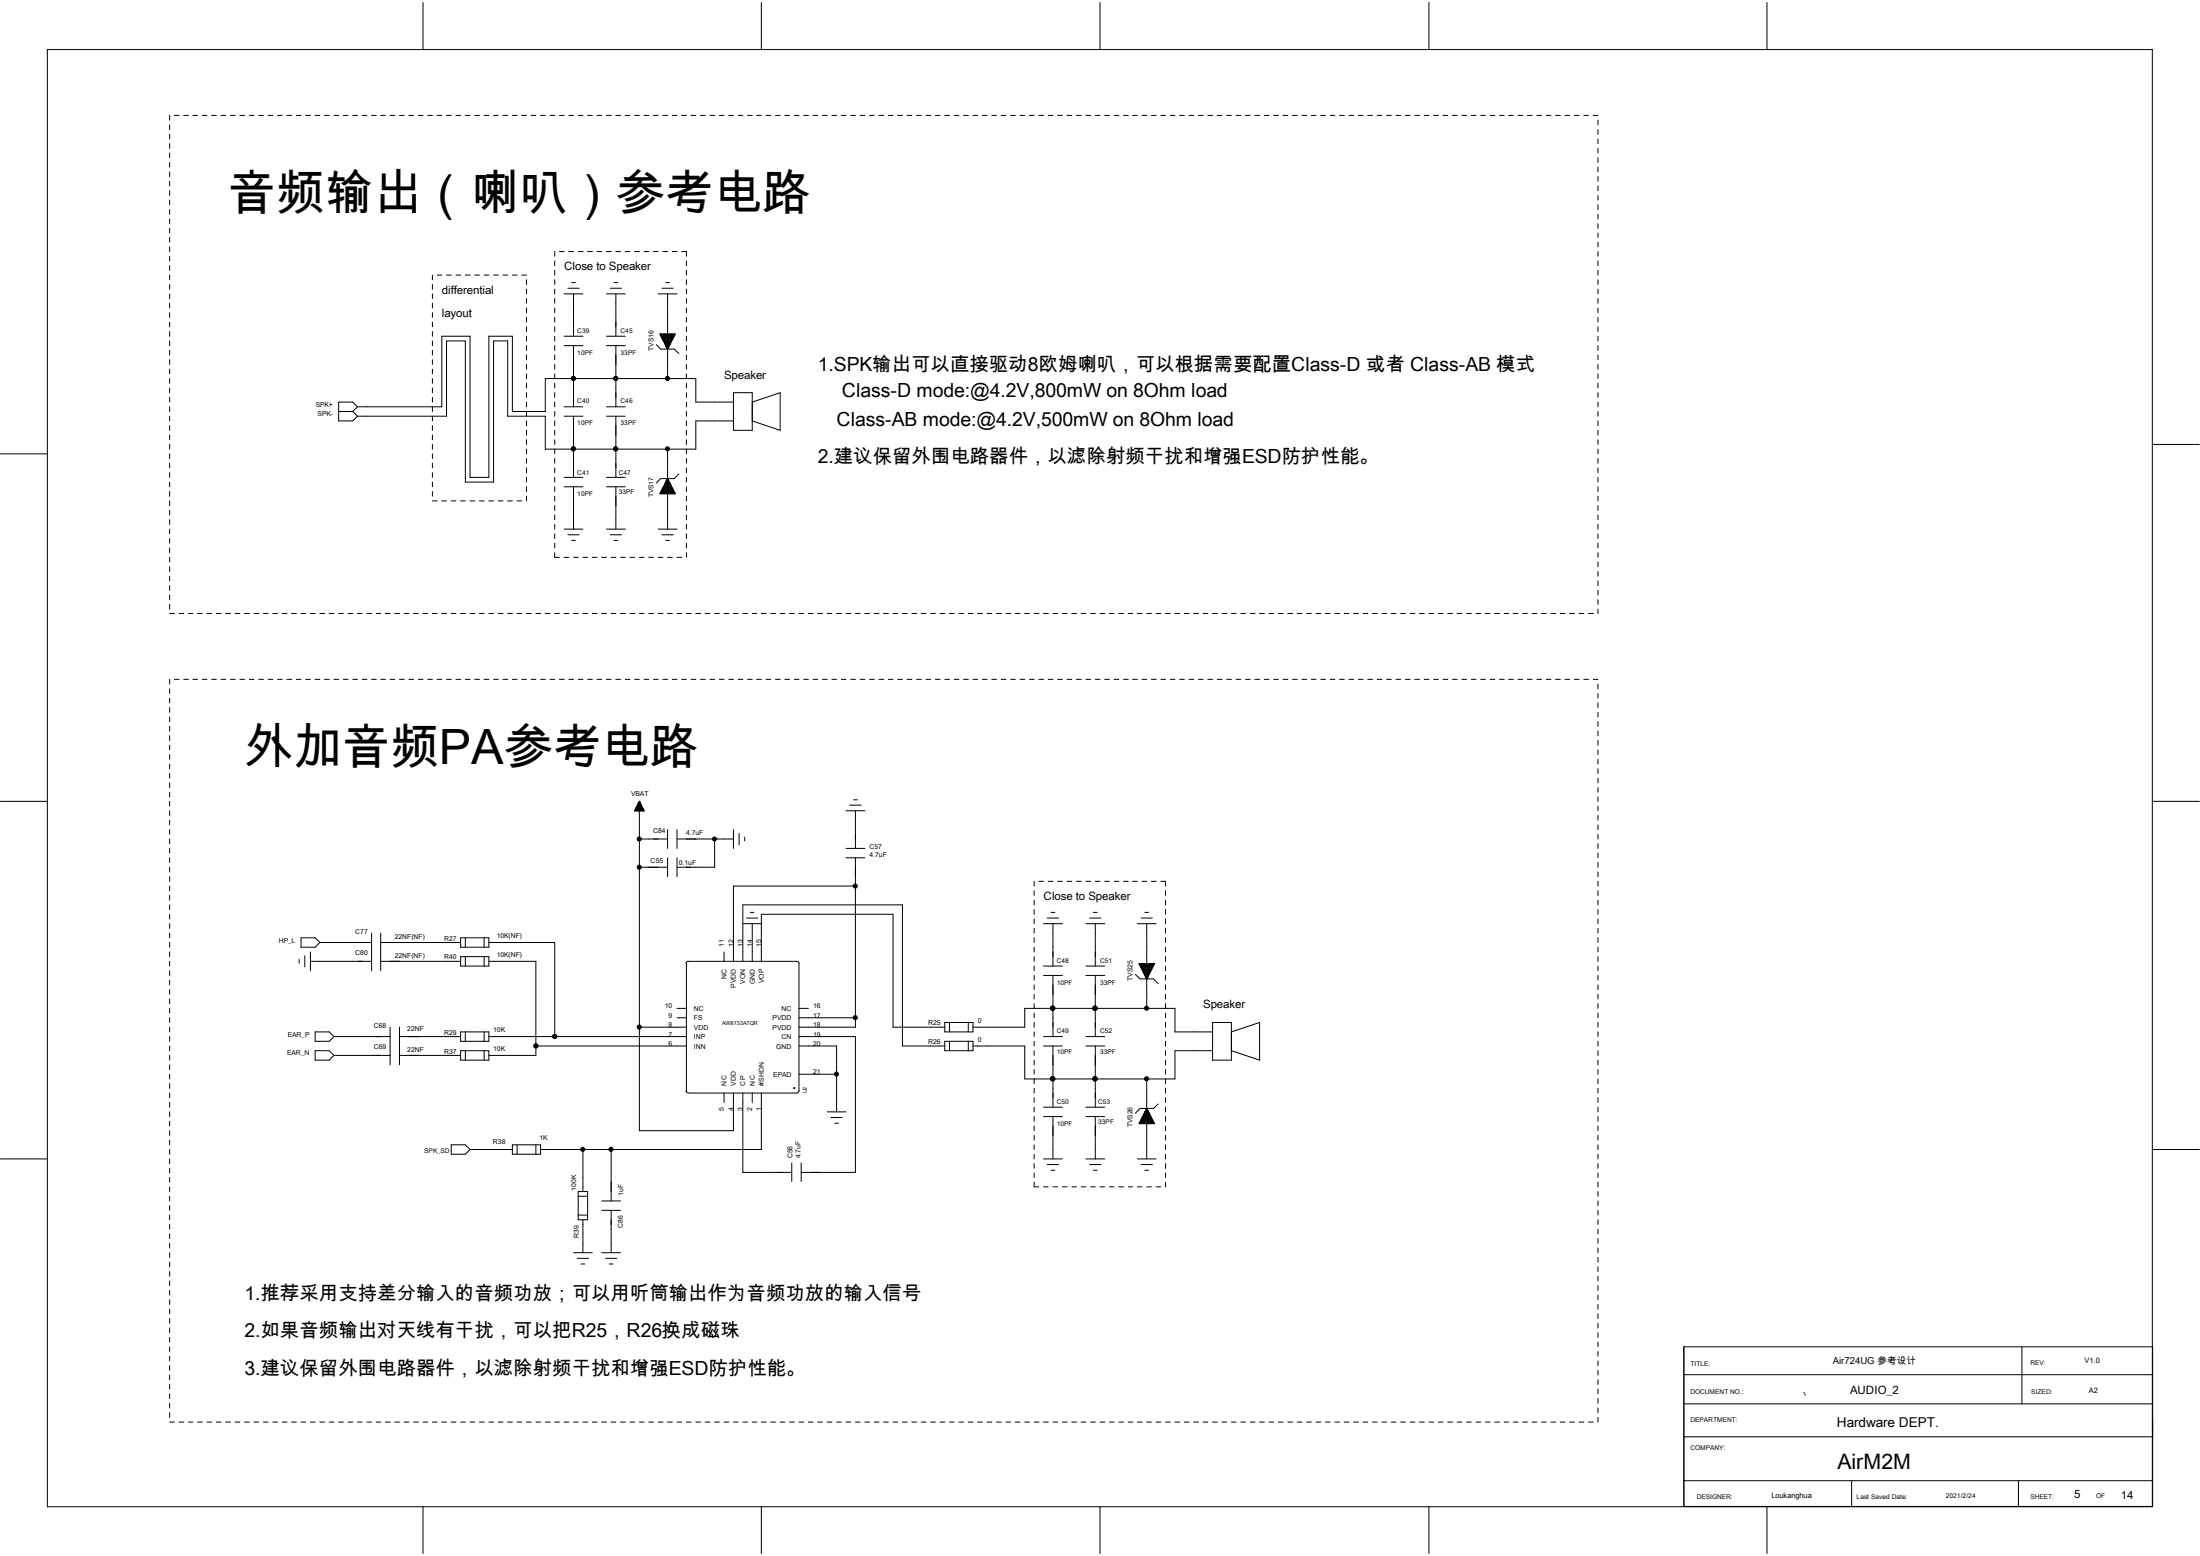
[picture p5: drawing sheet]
<svg xmlns="http://www.w3.org/2000/svg" width="297mm" height="210mm" viewBox="0 0 297 210" stroke-linecap="round" stroke-linejoin="round" font-family="sans-serif">
<g fill="none" stroke="#000" stroke-width=".14">
<path d="M6.4 6.7h284.2v196.7h-284.2zM22.9 15.6v.6M22.9 16.8v.7M22.9 18.1v.7M22.9 19.4v.6M23.5 15.6h.7M24.8 15.6h.6M26 15.6h.7M27.3 15.6h.6M28.6 15.6h.6M29.8 15.6h.7M31.1 15.6h.6"/>
<path d="M32.4 15.6h.6M33.7 15.6h.6M34.9 15.6h.7M36.2 15.6h.6M37.5 15.6h.6M38.7 15.6h.7M40 15.6h.6M41.3 15.6h.6M42.5 15.6h.7M43.8 15.6h.6M45.1 15.6h.6M46.4 15.6h.6"/>
<path d="M47.6 15.6h.7M48.9 15.6h.6M50.2 15.6h.6M51.4 15.6h.6M52.7 15.6h.6M53.9 15.6h.7M55.2 15.6h.6M56.5 15.6h.6M57.1 .3v6.4M57.7 15.6h.7M59 15.6h.6M60.3 15.6h.6"/>
<path d="M61.6 15.6h.6M62.8 15.6h.7M64.1 15.6h.6M65.4 15.6h.6M66.6 15.6h.7M67.9 15.6h.6M69.2 15.6h.6M70.4 15.6h.7M71.7 15.6h.6M73 15.6h.6M74.3 15.6h.6M75.5 15.6h.7"/>
<path d="M76.8 15.6h.6M78.1 15.6h.6M79.3 15.6h.7M80.6 15.6h.6M81.9 15.6h.6M83.1 15.6h.7M84.4 15.6h.6M85.7 15.6h.6M87 15.6h.6M88.2 15.6h.7M89.5 15.6h.6M90.8 15.6h.6"/>
<path d="M92 15.6h.7M93.3 15.6h.6M94.6 15.6h.6M95.8 15.6h.7M97.1 15.6h.6M98.4 15.6h.6M99.7 15.6h.6M100.9 15.6h.7M102.2 15.6h.6M102.8 .3v6.4M103.4 15.6h.7M104.7 15.6h.6"/>
<path d="M106 15.6h.6M107.2 15.6h.7M108.5 15.6h.6M109.8 15.6h.6M111 15.6h.7M112.3 15.6h.6M113.6 15.6h.6M114.9 15.6h.6M116.1 15.6h.7M117.4 15.6h.6M118.7 15.6h.6M119.9 15.6h.7"/>
<path d="M121.2 15.6h.6M122.5 15.6h.6M123.7 15.6h.7M125 15.6h.6M126.3 15.6h.6M127.6 15.6h.6M128.8 15.6h.7M130.1 15.6h.6M131.4 15.6h.6M132.6 15.6h.7M133.9 15.6h.6M135.2 15.6h.6"/>
<path d="M136.4 15.6h.7M137.7 15.6h.6M139 15.6h.6M140.3 15.6h.6M141.5 15.6h.7M142.8 15.6h.6M144.1 15.6h.6M145.3 15.6h.7M146.6 15.6h.6M147.9 15.6h.6M148.5 .3v6.4M149.1 15.6h.7"/>
<path d="M150.4 15.6h.6M151.7 15.6h.6M152.9 15.6h.6M154.2 15.6h.6M155.4 15.6h.7M156.7 15.6h.7M158 15.6h.6M159.3 15.6h.6M160.5 15.6h.7M161.8 15.6h.6M163.1 15.6h.6M164.3 15.6h.7"/>
<path d="M165.6 15.6h.6M166.9 15.6h.6M168.1 15.6h.7M169.4 15.6h.7M170.7 15.6h.6M172 15.6h.6M173.2 15.6h.7M174.5 15.6h.6M175.8 15.6h.6M177 15.6h.7M178.3 15.6h.6M179.6 15.6h.6"/>
<path d="M180.8 15.6h.7M182.1 15.6h.7M183.4 15.6h.6M184.7 15.6h.6M185.9 15.6h.7M187.2 15.6h.6M188.5 15.6h.6M189.7 15.6h.7M191 15.6h.6M192.3 15.6h.6M192.9 .3v6.4M193.5 15.6h.7"/>
<path d="M194.8 15.6h.7M196.1 15.6h.6M197.4 15.6h.6M198.6 15.6h.7M199.9 15.6h.6M201.2 15.6h.6M202.4 15.6h.7M203.7 15.6h.6M204.9 15.6h.7M206.2 15.6h.6M207.5 15.6h.6M208.7 15.6h.7"/>
<path d="M210 15.6h.7M211.3 15.6h.6M212.6 15.6h.6M213.8 15.6h.7M215.1 15.6h.6M215.7 16.2v.6M215.7 17.5v.6M215.7 18.8v.6M238.5 .3v6.4M22.9 20.7v.6M22.9 21.9v.7M22.9 23.2v.6"/>
<path d="M22.9 24.5v.6M22.9 25.7v.7M22.9 27v.6M22.9 28.3v.6M22.9 29.5v.7M22.9 30.8v.7M22.9 32v.7M22.9 33.3v.7M22.9 34.6v.6M22.9 35.9v.6M22.9 37.1v.7M22.9 38.4v.6"/>
<path d="M22.9 39.7v.6M58.4 37.1v.7M58.4 38.4v.6M58.4 39.7v.6M59 37.1h.6M60.3 37.1h.6M61.6 37.1h.6M62.8 37.1h.7M64.1 37.1h.6M65.4 37.1h.6M66.6 37.1h.7M67.9 37.1h.6"/>
<path d="M69.2 37.1h.6M70.4 37.1h.7M71.1 37.8v.6M71.1 39v.7M74.9 34v.6M74.9 35.2v.7M74.9 36.5v.6M74.9 37.8v.6M74.9 39v.7M75.5 34h.7M76.2 39.7h2.5M76.7 38.9h1.5"/>
<path d="M76.8 34h.6M77.2 38.1h.5M77.4 39.7v5.7M78.1 34h.6M79.3 34h.7M80.6 34h.6M81.9 34h.6M81.9 39.7h2.5M82.4 38.9h1.5M82.9 38.1h.5M83.1 34h.7M83.1 39.7v5.7"/>
<path d="M84.4 34h.6M85.7 34h.6M87 34h.6M88.2 34h.7M88.9 39.7h2.5M89.4 38.9h1.5M89.5 34h.6M89.9 38.1h.5M90.1 39.7v5.4M90.8 34h.6M92 34h.7v.6M92.7 35.2v.7"/>
<path d="M92.7 36.5v.6M92.7 37.8v.6M92.7 39v.7M215.7 20v.7M215.7 21.3v.6M215.7 22.6v.6M215.7 23.8v.7M215.7 25.1v.6M215.7 26.4v.6M215.7 27.6v.7M215.7 28.9v.6M215.7 30.2v.6"/>
<path d="M215.7 31.5v.5M215.7 32.7v.6M215.7 34v.6M215.7 35.2v.7M215.7 36.5v.6M215.7 37.8v.6M215.7 39v.7M22.9 40.9v.7M22.9 42.2v.6M22.9 43.5v.6M22.9 44.7v.7M22.9 46v.7"/>
<path d="M22.9 47.3v.6M22.9 48.6v.6M22.9 49.8v.7M22.9 51.1v.6M22.9 52.4v.6M22.9 53.6v.7M22.9 54.9v.6M22.9 56.2v.6M22.9 57.4v.7M22.9 58.7v.7M22.9 60v.6M45.7 55.5h1.9"/>
<path d="M47.6 55.5l.7 .7M48.3 56.2h12v-10.2h2.5v19.1h3.8v-19.1h1.9v10.2h5.1v4.4h20.3v-3.8h5.1M48.3 54.9l-.7-.6h-1.9v2.5h1.9l.7-.6M48.3 54.9l-.7 .6M58.4 40.9v.7M58.4 42.2v.6M58.4 43.5v.6M58.4 44.7v.7M58.4 46v.7M58.4 47.3v.6M58.4 48.6v.6M58.4 49.8v.7"/>
<path d="M58.4 51.1v.6M58.4 52.4v.6M58.4 53.6v.7M58.4 54.9v.6M58.4 56.2v.6M58.4 57.4v.7M58.4 58.7v.7M58.4 60v.6M71.1 40.3v.6M71.1 41.6v.6M71.1 42.8v.7M71.1 44.1v.6"/>
<path d="M71.1 45.4v.6M71.1 46.7v.6M71.1 47.9v.7M71.1 49.2v.6M71.1 50.5v.6M71.1 51.7v.7M71.1 53v.6M71.1 54.3v.6M71.1 55.5v.7M71.1 56.8v.6M71.1 58.1v.6M71.1 59.4v.6"/>
<path d="M74.9 40.3v.6M74.9 41.6v.6M74.9 42.8v.7M74.9 44.1v.6M74.9 45.4v.6M74.9 46.7v.6M74.9 47.9v.7M74.9 49.2v.6M74.9 50.5v.6M74.9 51.7v.7M74.9 53v.6M74.9 54.3v.6"/>
<path d="M74.9 55.5v.7M74.9 56.8v.6M74.9 58.1v.6M74.9 59.4v.6M76.2 45.4h2.5M76.2 46.7h2.5M76.2 54.9h2.5M76.2 56.2h2.5M77.4 51.1h.1M77.4 46.7v8.2M77.4 56.2v8.2M81.9 45.4h2.5"/>
<path d="M81.9 46.7h2.5M81.9 54.9h2.5M81.9 56.2h2.5M83.1 51.1h.1M83.1 46.7v8.2M83.1 56.2v8.2M88.6 46.5l.6 .6h1.8l.7 .6M90.1 47.1v4M92.7 40.3v.6M92.7 41.6v.6M92.7 42.8v.7M92.7 44.1v.6"/>
<path d="M92.7 45.4v.6M92.7 46.7v.6M92.7 47.9v.7M92.7 49.2v.6M92.7 50.5v.6M92.7 51.7v.7M92.7 53v.6M92.7 54.3v.6M92.7 55.5v.7M92.7 56.8v.6M92.7 58.1v.6M92.7 59.4v.6"/>
<path d="M99 54.3h-5.1v-3.2h-20.3v4.4h-4.4v-10.1h-3.2v19h-2.5v-19h-3.9v9.5h-11.3M99 53h2.6v5.1h-2.6zM101.6 54.3l3.7-1.3v5.1l-3.7-1.3M215.7 40.3v.6M215.7 41.6v.6M215.7 42.8v.7M215.7 44.1v.6M215.7 45.4v.6M215.7 46.7v.6M215.7 47.9v.7M215.7 49.2v.6M215.7 50.5v.6"/>
<path d="M215.7 51.7v.7M215.7 53v.6M215.7 54.3v.6M215.7 55.5v.7M215.7 56.8v.6M215.7 58.1v.6M215.7 59.4v.6M290.6 60h6.3M0 61.3h6.4M22.9 61.3v.6M22.9 62.5v.7M22.9 63.8v.6"/>
<path d="M22.9 65.1v.6M22.9 66.3v.7M22.9 67.6v.6M22.9 68.9v.6M22.9 70.1v.7M22.9 71.4v.7M22.9 72.7v.6M22.9 74v.6M22.9 75.2v.7M22.9 76.5v.6M22.9 77.8v.6M22.9 79v.7"/>
<path d="M58.4 61.3v.6M58.4 62.5v.7M58.4 63.8v.6M58.4 65.1v.6M58.4 66.3v.7M58.4 67.6h.6M59.6 67.6h.7M60.9 67.6h.7M62.2 67.6h.6M63.5 67.6h.6M64.7 67.6h.7M66 67.6h.6"/>
<path d="M67.3 67.6h.6M68.5 67.6h.7M69.8 67.6h.6M71.1 60.6v.7M71.1 61.9v.6M71.1 63.2v.6M71.1 64.4v.7M71.1 65.7v.6M71.1 67v.6M74.9 60.6v.7M74.9 61.9v.6M74.9 63.2v.6"/>
<path d="M74.9 64.4v.7M74.9 65.7v.6M74.9 67v.6M74.9 68.2v.7M74.9 69.5v.6M74.9 70.8v.6M74.9 72.1v.6M74.9 73.3v.7M74.9 74.6v.6h.6M76.2 75.2h.6M76.2 64.4h2.5M76.2 65.7h2.5"/>
<path d="M76.2 71.4h2.5M76.7 72.2h1.5M77.2 72.9h.5M77.4 60.6h.1M77.4 75.2h.7M77.4 65.7v5.7M78.7 75.2h.6M80 75.2h.6M81.2 75.2h.7M81.9 64.4h2.5M81.9 65.7h2.5M81.9 71.4h2.5"/>
<path d="M82.4 72.2h1.5M82.5 75.2h.6M82.9 72.9h.5M83.1 60.6h.1M83.1 65.7v5.7M83.8 75.2h.6M85 75.2h.7M86.3 75.2h.7M87.6 75.2h.6M88.9 75.2h.6M88.9 71.4h2.5M89.4 72.2h1.5"/>
<path d="M89.9 72.9h.5M90.1 75.2h.7M90.1 60.6v4M90.1 66.6v4.8M91.4 75.2h.6M91.7 64l-.7 .6h-1.8l-.6 .6M92.7 60.6v.7M92.7 61.9v.6M92.7 63.2v.6M92.7 64.4v.7M92.7 65.7v.6M92.7 67v.6"/>
<path d="M92.7 68.2v.7M92.7 69.5v.6M92.7 70.8v.6M92.7 72.1v.6M92.7 73.3v.7M92.7 74.6v.6M215.7 60.6v.7M215.7 61.9v.6M215.7 63.2v.6M215.7 64.4v.7M215.7 65.7v.6M215.7 67v.6"/>
<path d="M215.7 68.2v.7M215.7 69.5v.6M215.7 70.8v.6M215.7 72.1v.6M215.7 73.3v.7M215.7 74.6v.6M215.7 75.9v.6M215.7 77.1v.7M215.7 78.4v.6M215.7 79.7v.6M22.9 80.3v.6M22.9 81.6v.6"/>
<path d="M22.9 91.7v.6M22.9 93v.6M22.9 94.2v.7M22.9 95.5v.6M22.9 96.8v.6M22.9 98v.7M22.9 99.3v.6M22.9 82.8h.6M23.5 91.7h.7M24.2 82.8h.6M24.8 91.7h.6M25.4 82.8h.6"/>
<path d="M26 91.7h.7M26.7 82.8h.6M27.3 91.7h.6M27.9 82.8h.7M28.6 91.7h.6M29.2 82.8h.6M29.8 91.7h.7M30.5 82.8h.6M31.1 91.7h.6M31.7 82.8h.7M32.4 91.7h.6M33 82.8h.7"/>
<path d="M33.7 91.7h.6M34.3 82.8h.6M34.9 91.7h.7M35.6 82.8h.6M36.2 91.7h.6M36.8 82.8h.7M37.5 91.7h.6M38.1 82.8h.6M38.7 91.7h.7M39.4 82.8h.6M40 91.7h.6M40.6 82.8h.7"/>
<path d="M41.3 91.7h.6M41.9 82.8h.6M42.5 91.7h.7M43.2 82.8h.6M43.8 91.7h.6M44.4 82.8h.7M45.1 91.7h.6M45.7 82.8h.7M46.4 91.7h.6M47 82.8h.6M47.6 91.7h.7M48.3 82.8h.6"/>
<path d="M48.9 91.7h.6M49.5 82.8h.7M50.2 91.7h.6M50.8 82.8h.6M51.4 91.7h.6M52 82.8h.7M52.7 91.7h.6M53.3 82.8h.6M53.9 91.7h.7M54.6 82.8h.6M55.2 91.7h.6M55.8 82.8h.7"/>
<path d="M56.5 91.7h.6M57.1 82.8h.6M57.7 91.7h.7M58.4 82.8h.6M59 91.7h.6M59.6 82.8h.7M60.3 91.7h.6M60.9 82.8h.7M61.6 91.7h.6M62.2 82.8h.6M62.8 91.7h.7M63.5 82.8h.6"/>
<path d="M64.1 91.7h.6M64.7 82.8h.7M65.4 91.7h.6M66 82.8h.6M66.6 91.7h.7M67.3 82.8h.6M67.9 91.7h.6M68.5 82.8h.7M69.2 91.7h.6M69.8 82.8h.6M70.4 91.7h.7M71.1 82.8h.6"/>
<path d="M71.7 91.7h.6M72.3 82.8h.7M73 91.7h.6M73.6 82.8h.7M74.3 91.7h.6M74.9 82.8h.6M75.5 91.7h.7M76.2 82.8h.6M76.8 91.7h.6M77.4 82.8h.7M78.1 91.7h.6M78.7 82.8h.6"/>
<path d="M79.3 91.7h.7M80 82.8h.6M80.6 91.7h.6M81.2 82.8h.7M81.9 91.7h.6M82.5 82.8h.6M83.1 91.7h.7M83.8 82.8h.6M84.4 91.7h.6M85 82.8h.7M85.7 91.7h.6M86.3 82.8h.7"/>
<path d="M87 91.7h.6M87.6 82.8h.6M88.2 91.7h.7M88.9 82.8h.6M89.5 91.7h.6M90.1 82.8h.7M90.8 91.7h.6M91.4 82.8h.6M92 91.7h.7M92.7 82.8h.6M93.3 91.7h.6M93.9 82.8h.7"/>
<path d="M94.6 91.7h.6M95.2 82.8h.6M95.8 91.7h.7M96.5 82.8h.6M97.1 91.7h.6M97.7 82.8h.7M98.4 91.7h.6M99 82.8h.7M99.7 91.7h.6M100.3 82.8h.6M100.9 91.7h.7M101.6 82.8h.6"/>
<path d="M102.2 91.7h.6M102.8 82.8h.6M103.4 91.7h.7M104.1 82.8h.6M104.7 91.7h.6M105.3 82.8h.7M106 91.7h.6M106.6 82.8h.6M107.2 91.7h.7M107.9 82.8h.6M108.5 91.7h.6M109.1 82.8h.7"/>
<path d="M109.8 91.7h.6M110.4 82.8h.6M111 91.7h.7M111.7 82.8h.6M112.3 91.7h.6M112.9 82.8h.7M113.6 91.7h.6M114.2 82.8h.7M114.9 91.7h.6M115.5 82.8h.6M116.1 91.7h.7M116.8 82.8h.6"/>
<path d="M117.4 91.7h.6M118 82.8h.7M118.7 91.7h.6M119.3 82.8h.6M119.9 91.7h.7M120.6 82.8h.6M121.2 91.7h.6M121.8 82.8h.7M122.5 91.7h.6M123.1 82.8h.6M123.7 91.7h.7M124.4 82.8h.6"/>
<path d="M125 91.7h.6M125.6 82.8h.7M126.3 91.7h.6M126.9 82.8h.7M127.6 91.7h.6M128.2 82.8h.6M128.8 91.7h.7M129.5 82.8h.6M130.1 91.7h.6M130.7 82.8h.7M131.4 91.7h.6M132 82.8h.6"/>
<path d="M132.6 91.7h.7M133.3 82.8h.6M133.9 91.7h.6M134.5 82.8h.7M135.2 91.7h.6M135.8 82.8h.6M136.4 91.7h.7M137.1 82.8h.6M137.7 91.7h.6M138.3 82.8h.7M139 91.7h.6M139.6 82.8h.7"/>
<path d="M140.3 91.7h.6M140.9 82.8h.6M141.5 91.7h.7M142.2 82.8h.6M142.8 91.7h.6M143.4 82.8h.7M144.1 91.7h.6M144.7 82.8h.6M145.3 91.7h.7M146 82.8h.6M146.6 91.7h.6M147.2 82.8h.7"/>
<path d="M147.9 91.7h.6M148.5 82.8h.6M149.1 91.7h.7M149.8 82.8h.6M150.4 91.7h.6M151 82.8h.7M151.7 91.7h.6M152.3 82.8h.6M152.9 91.7h.6M153.5 82.8h.7M154.2 91.7h.6M154.8 82.8h.6"/>
<path d="M155.4 91.7h.7M156.1 82.8h.6M156.7 91.7h.7M157.4 82.8h.6M158 91.7h.6M158.6 82.8h.7M159.3 91.7h.6M159.9 82.8h.6M160.5 91.7h.7M161.2 82.8h.6M161.8 91.7h.6M162.4 82.8h.7"/>
<path d="M163.1 91.7h.6M163.7 82.8h.6M164.3 91.7h.7M165 82.8h.6M165.6 91.7h.6M166.2 82.8h.7M166.9 91.7h.6M167.5 82.8h.6M168.1 91.7h.7M168.8 82.8h.6M169.4 91.7h.7M170.1 82.8h.6"/>
<path d="M170.7 91.7h.6M171.3 82.8h.7M172 91.7h.6M172.6 82.8h.6M173.2 91.7h.7M173.9 82.8h.6M174.5 91.7h.6M175.1 82.8h.7M175.8 91.7h.6M176.4 82.8h.6M177 91.7h.7M177.7 82.8h.6"/>
<path d="M178.3 91.7h.6M178.9 82.8h.7M179.6 91.7h.6M180.2 82.8h.6M180.8 91.7h.7M181.5 82.8h.6M182.1 91.7h.7M182.8 82.8h.6M183.4 91.7h.6M184 82.8h.7M184.7 91.7h.6M185.3 82.8h.6"/>
<path d="M185.9 91.7h.7M186.6 82.8h.6M187.2 91.7h.6M187.8 82.8h.7M188.5 91.7h.6M189.1 82.8h.6M189.7 91.7h.7M190.4 82.8h.6M191 91.7h.6M191.6 82.8h.7M192.3 91.7h.6M192.9 82.8h.6"/>
<path d="M193.5 91.7h.7M194.2 82.8h.6M194.8 91.7h.7M195.5 82.8h.6M196.1 91.7h.6M196.7 82.8h.7M197.4 91.7h.6M198 82.8h.6M198.6 91.7h.7M199.3 82.8h.6M199.9 91.7h.6M200.5 82.8h.7"/>
<path d="M201.2 91.7h.6M201.8 82.8h.6M202.4 91.7h.7M203.1 82.8h.6M203.7 91.7h.6M204.3 82.8h.6M204.9 91.7h.7M205.6 82.8h.6M206.2 91.7h.6M206.8 82.8h.7M207.5 91.7h.6M208.1 82.8h.6"/>
<path d="M208.7 91.7h.7M209.4 82.8h.6M210 91.7h.7M210.7 82.8h.6M211.3 91.7h.6M211.9 82.8h.7M212.6 91.7h.6M213.2 82.8h.6M213.8 91.7h.7M214.5 82.8h.6M215.1 91.7h.6M215.7 80.9v.7"/>
<path d="M215.7 82.2v.6M215.7 92.3v.7M215.7 93.6v.6M215.7 94.9v.6M215.7 96.1v.7M215.7 97.4v.6M215.7 98.7v.6M215.7 99.9v.7M0 108.2h6.4M22.9 100.6v.6M22.9 101.9v.6M22.9 103.1v.7"/>
<path d="M22.9 104.4v.6M22.9 105.7v.6M22.9 106.9v.7M22.9 108.2v.6M22.9 109.4v.7M22.9 110.7v.6M22.9 112v.6M22.9 113.2v.7M22.9 114.5v.6M22.9 115.8v.6M22.9 117.1v.6M22.9 118.3v.7"/>
<path d="M22.9 119.6v.6M85.7 109.4h1.2M85.7 109.3h1.2M85.8 109.3h1.1v.1M85.8 109.4v-.2h1v.2M85.8 109.1h1M85.9 109.1h.9v.3M85.9 109.1v.3M85.9 109.1h.8M85.9 109h.8v.4M85.9 109v.4M85.9 108.9h.8"/>
<path d="M85.9 109.4v-.5h.8v.5M86 108.8h.7M86 108.8h.6v.6M86.1 108.7h.5v.7M86.1 108.6h.4v.8M86.1 108.5v.9M86.1 108.5h.4M86.1 108.5h.3v.9M86.1 108.4v1M86.2 108.4h.2M86.2 108.4h.2v1M86.2 108.3v1.1"/>
<path d="M86.2 108.3h.2M86.3 108.3h.1v1.1M86.3 108.2h.1M86.3 108.2v44.4h12.7v-5.1M86.3 117.1h3.8M86.3 113.2h3.8M86.3 108.2l-.6 1.2M86.3 108.2l.7 1.2h-1.3M86.3 108.2v1.2M86.5 108.6h-.4v.8M86.6 108.8h-.6v.6M86.8 109.3h-1v.1"/>
<path d="M90.1 112v2.5M90.1 115.8v2.5M91.4 112v2.5M91.4 115.8v2.5M91.4 113.2h7.6M96.5 113.2v3.9h-5.1M99 112v2.5M99.8 112.5v1.5M100.5 113v.5M114.2 114.5h2.6M114.2 115.8h2.6M114.2 109.4h2.6"/>
<path d="M114.7 108.7h1.5M115.2 107.9h.5M115.5 119.6h-16.5v10.2M115.5 115.8v22.8h-7.6M115.5 109.4v5.1M139.6 119v.6M140.3 119h.6M141.5 119h.7M142.8 119h.6M144.1 119h.6M145.3 119h.7M146.6 119h.6"/>
<path d="M147.9 119h.6M149.1 119h.7M150.4 119h.6M151.7 119h.6M152.9 119h.6M154.2 119h.6M155.4 119h.7M156.7 119h.7v.6M215.7 101.2v.7M215.7 102.5v.6M215.7 103.8v.6M215.7 105v.7"/>
<path d="M215.7 106.3v.6M215.7 107.6v.6M215.7 108.8v.6M215.7 110.1v.6M215.7 111.3v.7M215.7 112.6v.6M215.7 113.9v.6M215.7 115.1v.7M215.7 116.4v.7M215.7 117.7v.6M215.7 119v.6M290.6 108.2h6.3"/>
<path d="M22.9 120.9v.6M22.9 122.1v.7M22.9 123.4v.6M22.9 124.7v.6M22.9 125.9v.7M22.9 127.2v.6M22.9 128.5v.6M22.9 129.8v.6M22.9 131v.7M22.9 132.3v.6M22.9 133.6v.6M22.9 134.8v.7"/>
<path d="M22.9 136.1v.6M22.9 137.4v.6M22.9 138.6v.7M22.9 139.9v.6M40.4 129.5v.5M40.6 126.6h1.9l.7 .6-.7 .6h-1.9zM41.1 129v1.5M41.9 129.8h8.3M41.9 128.5v2.5M42.5 139.3h1.9l.7 .6-.7 .6h-1.9zM43.2 127.2h7M45.1 139.9h7.6"/>
<path d="M50.2 125.9v5.1M51.4 129.8h10.8M51.4 127.2h10.8M51.4 125.9v5.1M52.7 138.6v5.1M53.9 139.9h8.3M53.9 138.6v5.1M62.2 126.6h3.8v1.2h-3.8zM62.2 129.1h3.8v1.3h-3.8zM62.2 139.3h3.8v1.2h-3.8zM62.8 126.6v1.2M62.8 129.1v1.3"/>
<path d="M62.8 139.3v1.2M65.4 126.6v1.2M65.4 129.1v1.3M65.4 139.3v1.2M66 127.2h8.9v12.7M66 129.8h6.3v12.7h-6.3M66 139.9h26.7M86.3 138.6h6.4M91.4 137.4h1.3M91.4 136.1h1.3M92.7 130l-.1 17.2 .1 .2 .2 .1M92.9 129.8h14.7h.2l.1 .2v17.3"/>
<path d="M92.9 129.8h-.2l-.1 .2M97.7 128.5v1.3M100.3 129.8v-7.7h21.5v19.1h5.8M100.3 124.7h2.5M100.8 123.9h1.5M101.3 123.1h.5M101.6 124.7v5.1M102.8 129.8v-6.4h17.8v15.2h7M107.9 139.9h7.6v18.3h-7.3M107.9 137.4h7.6M107.9 136.1h1.2M127.6 138h3.8v1.3h-3.8z"/>
<path d="M128.2 138v1.3M130.7 138v1.3M131.4 138.6h6.9v-2.5h20.3v3.2h5.1M139.6 120.2v.7M139.6 121.5v.6M139.6 122.8v.6M139.6 124v.7M139.6 125.3v.6M139.6 126.6v.6M139.6 127.8v.7M139.6 129.1v.7M139.6 130.4v.6"/>
<path d="M139.6 131.7v.6M139.6 132.9v.7M139.6 134.2v.6M139.6 135.5v.6M139.6 136.7v.7M139.6 138v.6M139.6 139.3v.6M140.9 139.9h2.5M140.9 130.4h2.5M140.9 131.7h2.5M140.9 124.7h2.5M141.4 123.9h1.5"/>
<path d="M141.9 123.1h.5M142.2 136.1h.1M142.2 124.7v5.7M142.2 131.7v8.2M146.6 139.9h2.5M146.6 130.4h2.5M146.6 131.7h2.5M146.6 124.7h2.5M147.1 123.9h1.5M147.6 123.1h.5M147.9 136.1h.1M147.9 124.7v5.7"/>
<path d="M147.9 131.7v8.2M153.3 131.5l.6 .6h1.8l.6 .7M153.5 124.7h2.6M154.1 123.9h1.5M154.6 123.1h.5M154.8 124.7v5.4M154.8 132.1v4M157.4 120.2v.7M157.4 121.5v.6M157.4 122.8v.6M157.4 124v.7M157.4 125.3v.6"/>
<path d="M157.4 126.6v.6M157.4 127.8v.7M157.4 129.1v.7M157.4 130.4v.6M157.4 131.7v.6M157.4 132.9v.7M157.4 134.2v.6M157.4 135.5v.6M157.4 136.7v.7M157.4 138v.6M157.4 139.3v.6M163.7 138h2.5v5.1h-2.5z"/>
<path d="M166.2 139.3l3.9-1.3v5.1l-3.9-1.3M215.7 120.2v.7M215.7 121.5v.6M215.7 122.8v.6M215.7 124v.7M215.7 125.3v.6M215.7 126.6v.6M215.7 127.8v.7M215.7 129.1v.7M215.7 130.4v.6M215.7 131.7v.6M215.7 132.9v.7"/>
<path d="M215.7 134.2v.6M215.7 135.5v.6M215.7 136.7v.7M215.7 138v.6M215.7 139.3v.6M0 156.4h6.4M22.9 141.2v.6M22.9 142.5v.6M22.9 143.7v.7M22.9 145v.6M22.9 146.3v.6M22.9 147.5v.7"/>
<path d="M22.9 148.8v.6M22.9 150.1v.6M22.9 151.3v.7M22.9 152.6v.6M22.9 153.9v.6M22.9 155.2v.6M22.9 156.4v.7M22.9 157.7v.6M22.9 158.9v.7M42.5 141.8h1.9l.7 .7-.7 .6h-1.9zM45.1 142.5h7.6M53.9 142.5h8.3"/>
<path d="M60.9 154.5h1.9l.7 .7-.7 .6h-1.9zM62.2 141.8h3.8v1.3h-3.8zM62.8 141.8v1.3M63.5 155.2h5.7M65.4 141.8v1.3M69.2 154.5h3.8v1.3h-3.8zM69.8 154.5v1.3M72.3 141.2h20.4M72.3 154.5v1.3M78.7 155.2v5.6M82.5 155.2v6.9M92.9 147.5h14.7"/>
<path d="M97.7 147.5v1.3M100.3 147.5v10.7h6.6M101.6 147.5v1.3M102.8 147.5v7.7h-29.8M106.9 157v2.5M107.2 146.8l.1 .1h-.1zM107.9 141.2h5v8.9M107.9 145h5M107.9 147.2l-.1 .2-.2 .1M108.2 157v2.5M111.7 150.1h2.5M112.2 150.8h1.5"/>
<path d="M112.7 151.6h.5M127.6 140.5h3.8v1.3h-3.8zM128.2 140.5v1.3M130.7 140.5v1.3M131.4 141.2h6.9v4.4h20.3v-3.8h5.1M139.6 140.5v.7M139.6 141.8v.7M139.6 143.1v.6M139.6 144.4v.6M139.6 145.6v.7M139.6 146.9v.6M139.6 148.2v.6"/>
<path d="M139.6 149.4v.7M139.6 150.7v.6M139.6 152v.6M139.6 153.2v.7M139.6 154.5v.7M139.6 155.8v.6M139.6 157.1v.6M139.6 158.3v.6M139.6 159.6v.6h.7M140.9 156.4h2.5M140.9 141.2h2.5M140.9 149.4h2.5"/>
<path d="M140.9 150.7h2.5M141.4 157.2h1.5M141.9 157.9h.5M142.2 145.6h.1M142.2 141.2v8.2M142.2 150.7v5.7M146.6 156.4h2.5M146.6 141.2h2.5M146.6 149.4h2.5M146.6 150.7h2.5M147.1 157.2h1.5M147.6 157.9h.5"/>
<path d="M147.9 145.6h.1M147.9 141.2v8.2M147.9 150.7v5.7M153.5 156.4h2.6M154.1 157.2h1.5M154.6 157.9h.5M154.8 145.6v4M154.8 151.6v4.8M156.3 149l-.6 .6h-1.8l-.6 .6M157.4 140.5v.7M157.4 141.8v.7M157.4 143.1v.6"/>
<path d="M157.4 144.4v.6M157.4 145.6v.7M157.4 146.9v.6M157.4 148.2v.6M157.4 149.4v.7M157.4 150.7v.6M157.4 152v.6M157.4 153.2v.7M157.4 154.5v.7M157.4 155.8v.6M157.4 157.1v.6M157.4 158.3v.6"/>
<path d="M157.4 159.6v.6M215.7 140.5v.7M215.7 141.8v.7M215.7 143.1v.6M215.7 144.4v.6M215.7 145.6v.7M215.7 146.9v.6M215.7 148.2v.6M215.7 149.4v.7M215.7 150.7v.6M215.7 152v.6M215.7 153.2v.7"/>
<path d="M215.7 154.5v.7M215.7 155.8v.6M215.7 157.1v.6M215.7 158.3v.6M215.7 159.6v.6M290.6 155.2h6.3M22.9 160.2v.6M22.9 161.5v.6M22.9 162.7v.7M22.9 164v.6M22.9 165.3v.6M22.9 166.5v.7"/>
<path d="M22.9 167.8v.6M22.9 169.1v.6M22.9 170.3v.7M22.9 171.6v.7M22.9 172.9v.6M22.9 174.2v.6M22.9 175.4v.7M22.9 176.7v.6M22.9 178v.6M22.9 179.2v.7M77.4 169.1h2.6M77.9 169.8h1.6"/>
<path d="M78.1 160.8h1.2v3.8h-1.2zM78.1 164h1.2M78.1 161.5h1.2M78.4 170.6h.6M78.7 164.6v4.5M81.2 163.4h2.6M81.2 162.1h2.6M81.2 169.1h2.6M81.7 169.8h1.6M82.3 170.6h.5M82.5 163.4v5.7M140.9 160.2h.6"/>
<path d="M142.2 160.2h.6M143.4 160.2h.7M144.7 160.2h.6M146 160.2h.6M147.2 160.2h.7M148.5 160.2h.6M149.8 160.2h.6M151 160.2h.7M152.3 160.2h.6M153.5 160.2h.7M154.8 160.2h.6M156.1 160.2h.6"/>
<path d="M215.7 160.8v.7M215.7 162.1v.6M215.7 163.4v.6M215.7 164.6v.7M215.7 165.9v.6M215.7 167.2v.6M215.7 168.4v.7M215.7 169.7v.6M215.7 171v.6M215.7 172.3v.6M215.7 173.5v.7M215.7 174.8v.6"/>
<path d="M215.7 176.1v.6M215.7 177.3v.7M215.7 178.6v.6M215.7 179.9v.6M22.9 180.5v.6M22.9 181.8v.6M22.9 183v.7M22.9 184.3v.7M22.9 185.6v.6M22.9 186.9v.6M22.9 188.1v.7M22.9 189.4v.6"/>
<path d="M22.9 190.7v.6M22.9 191.9h.6M24.2 191.9h.6M25.4 191.9h.6M26.7 191.9h.6M27.9 191.9h.7M29.2 191.9h.6M30.5 191.9h.6M31.7 191.9h.7M33 191.9h.7M34.3 191.9h.6M35.6 191.9h.6"/>
<path d="M36.8 191.9h.7M38.1 191.9h.6M39.4 191.9h.6M40.6 191.9h.7M41.9 191.9h.6M43.2 191.9h.6M44.4 191.9h.7M45.7 191.9h.7M47 191.9h.6M48.3 191.9h.6M49.5 191.9h.7M50.8 191.9h.6"/>
<path d="M52 191.9h.7M53.3 191.9h.6M54.6 191.9h.6M55.8 191.9h.7M57.1 191.9h.6M58.4 191.9h.6M59.6 191.9h.7M60.9 191.9h.7M62.2 191.9h.6M63.5 191.9h.6M64.7 191.9h.7M66 191.9h.6"/>
<path d="M67.3 191.9h.6M68.5 191.9h.7M69.8 191.9h.6M71.1 191.9h.6M72.3 191.9h.7M73.6 191.9h.7M74.9 191.9h.6M76.2 191.9h.6M77.4 191.9h.7M78.7 191.9h.6M80 191.9h.6M81.2 191.9h.7"/>
<path d="M82.5 191.9h.6M83.8 191.9h.6M85 191.9h.7M86.3 191.9h.7M87.6 191.9h.6M88.9 191.9h.6M90.1 191.9h.7M91.4 191.9h.6M92.7 191.9h.6M93.9 191.9h.7M95.2 191.9h.6M96.5 191.9h.6"/>
<path d="M97.7 191.9h.7M99 191.9h.7M100.3 191.9h.6M101.6 191.9h.6M102.8 191.9h.6M104.1 191.9h.6M105.3 191.9h.7M106.6 191.9h.6M107.9 191.9h.6M109.1 191.9h.7M110.4 191.9h.6M111.7 191.9h.6"/>
<path d="M112.9 191.9h.7M114.2 191.9h.7M115.5 191.9h.6M116.8 191.9h.6M118 191.9h.7M119.3 191.9h.6M120.6 191.9h.6M121.8 191.9h.7M123.1 191.9h.6M124.4 191.9h.6M125.6 191.9h.7M126.9 191.9h.7"/>
<path d="M128.2 191.9h.6M129.5 191.9h.6M130.7 191.9h.7M132 191.9h.6M133.3 191.9h.6M134.5 191.9h.7M135.8 191.9h.6M137.1 191.9h.6M138.3 191.9h.7M139.6 191.9h.7M140.9 191.9h.6M142.2 191.9h.6"/>
<path d="M143.4 191.9h.7M144.7 191.9h.6M146 191.9h.6M147.2 191.9h.7M148.5 191.9h.6M149.8 191.9h.6M151 191.9h.7M152.3 191.9h.6M153.5 191.9h.7M154.8 191.9h.6M156.1 191.9h.6M157.4 191.9h.6"/>
<path d="M158.6 191.9h.7M159.9 191.9h.6M161.2 191.9h.6M162.4 191.9h.7M163.7 191.9h.6M165 191.9h.6M166.2 191.9h.7M167.5 191.9h.6M168.8 191.9h.6M170.1 191.9h.6M171.3 191.9h.7M172.6 191.9h.6"/>
<path d="M173.9 191.9h.6M175.1 191.9h.7M176.4 191.9h.6M177.7 191.9h.6M178.9 191.9h.7M180.2 191.9h.6M181.5 191.9h.6M182.8 191.9h.6M184 191.9h.7M185.3 191.9h.6M186.6 191.9h.6M187.8 191.9h.7"/>
<path d="M189.1 191.9h.6M190.4 191.9h.6M191.6 191.9h.7M192.9 191.9h.6M194.2 191.9h.6M195.5 191.9h.6M196.7 191.9h.7M198 191.9h.6M199.3 191.9h.6M200.5 191.9h.7M201.8 191.9h.6M203.1 191.9h.6"/>
<path d="M204.3 191.9h.6M205.6 191.9h.6M206.8 191.9h.7M208.1 191.9h.6M209.4 191.9h.6M210.7 191.9h.6M211.9 191.9h.7M213.2 191.9h.6M214.5 191.9h.6M215.7 181.1v.7M215.7 182.4v.6M215.7 183.7v.6"/>
<path d="M215.7 185v.6M215.7 186.2v.7M215.7 187.5v.6M215.7 188.8v.6M215.7 190v.7M215.7 191.3v.6M227.3 199.9h63.3M227.3 185.5h63.3M227.3 189.5h63.3M227.3 181.8h63.3v21.5h-63.3zM227.3 193.9h63.3M243.5 188h.1"/>
<path d="M243.6 188.3h.1M250 199.9v3.4M272.5 199.9v3.4M273 181.8v7.7M57.1 203.4v6.3M102.8 203.4v6.3M148.5 203.4v6.3M192.9 203.4v6.3M238.5 203.4v6.3"/>
</g>
<g fill="none" stroke="#000" stroke-width=".17">
<path d="M89.1 45.1h2l-1 2zM89.2 45.2h1.9M89.2 45.1v.2M89.3 45.6h1.6M89.4 45.1v.6M89.5 45.9h1.2M89.6 45.1v.9M89.7 46.3h.9M89.7 45.1v1.3M89.9 46.7h.5M89.9 45.1v1.7M90 47h.2"/>
<path d="M90.1 45.1v2M90.3 45.1v1.7h-.3M90.5 45.1v1.3h-.7M90.6 45.1v1h-1M90.8 45.1v.7h-1.3M91 45.1v.3h-1.8M89.2 66.5h1.9M89.2 66.4v.2M89.2 66.3h1.8v.3M89.3 66.2h1.6M89.4 66v.6M89.5 66h1.3"/>
<path d="M89.5 65.8h1.2M89.6 65.7v.9M89.6 65.6h1v1M89.7 65.4h.9M89.7 65.3v1.3M89.8 65.3h.7M89.9 65.1h.5M89.9 64.9v1.7M90 64.9h.3M90 64.7h.2M90.1 64.6v2M90.1 64.6l1 2h-2z"/>
<path d="M90.3 64.9v1.7M90.5 65.2v1.4M90.8 66v.6M153.8 130.1h2l-1 2zM153.8 130.1v.1M153.9 130.3h1.8M154 130.5h1.7M154.1 130.1v.5M154.1 130.6h1.5M154.2 130.9h1.3M154.2 130.1v.8M154.3 131h1.1"/>
<path d="M154.3 131.2h1M154.4 130.1v1.2M154.4 131.4h.8M154.5 131.5h.6M154.6 130.1v1.6M154.6 131.7h.4M154.7 130.1v1.9M154.8 132.1h.1M154.9 130.1v1.8h-.2M155.1 130.1v1.5M155.3 130.1v1.1M155.4 130.1v.8"/>
<path d="M155.6 130.1v.4M155.8 130.1h-2M153.8 151.5v.1M153.9 151.4h1.8M154 151.3h1.6v.3M154.1 151.2v.4M154.1 151.1h1.5M154.2 150.9h1.2M154.2 150.8v.8M154.3 150.7h1.1M154.3 150.5h1v1.1M154.4 150.4v1.2"/>
<path d="M154.4 150.4h.8M154.6 150.1v1.5M154.6 150.2h.5M154.6 150h.4M154.7 149.7v1.9M154.7 149.9h.2M154.8 149.6l1 2h-2zM154.8 149.6h.1M154.9 149.8v1.8M155.1 150.2v1.4M155.4 150.9v.7M155.8 151.6h.1"/>
</g>
<g fill="#000" stroke="#000" stroke-width=".14">
<circle cx="77.4" cy="51.1" r=".28"/>
<circle cx="83.1" cy="51.1" r=".28"/>
<circle cx="90.1" cy="51.1" r=".28"/>
<circle cx="77.4" cy="60.6" r=".28"/>
<circle cx="83.1" cy="60.6" r=".28"/>
<circle cx="90.1" cy="60.6" r=".28"/>
<circle cx="86.3" cy="117.1" r=".28"/>
<circle cx="86.3" cy="113.2" r=".28"/>
<circle cx="96.5" cy="113.2" r=".28"/>
<circle cx="115.5" cy="119.6" r=".28"/>
<circle cx="74.9" cy="139.9" r=".3"/>
<circle cx="86.3" cy="138.6" r=".28"/>
<circle cx="115.5" cy="137.4" r=".28"/>
<circle cx="142.1" cy="136.1" r=".3"/>
<circle cx="147.8" cy="136.1" r=".3"/>
<circle cx="154.8" cy="136.1" r=".28"/>
<circle cx="72.3" cy="141.2" r=".3"/>
<circle cx="78.7" cy="155.1" r=".28"/>
<circle cx="82.5" cy="155.1" r=".28"/>
<circle cx="112.9" cy="145" r=".28"/>
<circle cx="142.1" cy="145.6" r=".3"/>
<circle cx="147.8" cy="145.6" r=".3"/>
<circle cx="154.8" cy="145.6" r=".28"/>
</g>
<g font-size="6.6">
<text x="30.7" y="28.3">音频输出（喇叭）参考电路</text>
<text x="33" y="103.1">外加音频PA参考电路</text>
</g>
<text font-size="2.9" x="248.1" y="198.3">AirM2M</text>
<g font-size="2.6">
<text x="110.4" y="50.1">1.SPK输出可以直接驱动8欧姆喇叭，可以根据需要配置Class-D 或者 Class-AB 模式</text>
<text x="113.7" y="53.6">Class-D mode:@4.2V,800mW on 8Ohm load</text>
<text x="112.9" y="57.4">Class-AB mode:@4.2V,500mW on 8Ohm load</text>
<text x="110.4" y="62.5">2.建议保留外围电路器件，以滤除射频干扰和增强ESD防护性能。</text>
<text x="33" y="175.4">1.推荐采用支持差分输入的音频功放；可以用听筒输出作为音频功放的输入信号</text>
<text x="33" y="185.6">3.建议保留外围电路器件，以滤除射频干扰和增强ESD防护性能。</text>
<text x="33" y="180.5">2.如果音频输出对天线有干扰，可以把R25，R26换成磁珠</text>
</g>
<text font-size="1.8" x="248" y="192.7">Hardware DEPT.</text>
<g font-size="1.5">
<text x="59.6" y="39.7">differential</text>
<text x="76.2" y="36.5">Close to Speaker</text>
<text x="59.6" y="42.8">layout</text>
<text x="97.7" y="51.1">Speaker</text>
<text x="140.9" y="121.5">Close to Speaker</text>
<text x="162.4" y="136.1">Speaker</text>
<text x="249.8" y="188.1">AUDIO_2</text>
<text x="280" y="202.2">5</text>
<text x="286.3" y="202.4">14</text>
</g>
<text font-size="1.3" x="247.4" y="184.1">Air724UG 参考设计</text>
<g font-size="1">
<text x="281.4" y="184">V1.0</text>
<text x="282" y="188">A2</text>
<text x="239.1" y="202.1">Loukanghua</text>
</g>
<g font-size=".9">
<text x="77.9" y="45">C39</text>
<text x="77.9" y="47.9">10PF</text>
<text x="83.8" y="45">C45</text>
<text x="83.8" y="47.9">33PF</text>
<text x="88.2" y="47.4" transform="rotate(-90 88.2 47.4)">TVS16</text>
<text x="42.6" y="54.9">SPK+</text>
<text x="42.9" y="56.2">SPK-</text>
<text x="77.9" y="54.4">C40</text>
<text x="77.9" y="57.3">10PF</text>
<text x="83.8" y="54.4">C46</text>
<text x="83.8" y="57.3">33PF</text>
<text x="77.9" y="64.1">C41</text>
<text x="83.5" y="64.1">C47</text>
<text x="77.9" y="67">10PF</text>
<text x="83.5" y="66.7">33PF</text>
<text x="88.2" y="67.1" transform="rotate(-90 88.2 67.1)">TVS17</text>
<text x="85.2" y="107.4">VBAT</text>
<text x="88.2" y="112.4">C84</text>
<text x="92.6" y="112.7">4.7uF</text>
<text x="87.8" y="116.5">C55</text>
<text x="91.7" y="116.8">0.1uF</text>
<text x="117.4" y="114.6">C57</text>
<text x="117.4" y="115.7">4.7uF</text>
<text x="37.6" y="127.2">HP_L</text>
<text x="48" y="126.1">C77</text>
<text x="48" y="128.9">C80</text>
<text x="53.3" y="126.7">22NF(NF)</text>
<text x="53.3" y="129.2">22NF(NF)</text>
<text x="59.9" y="127">R27</text>
<text x="59.9" y="129.5">R40</text>
<text x="67.1" y="126.6">10K(NF)</text>
<text x="67.1" y="129.2">10K(NF)</text>
<text x="97.7" y="127.8" transform="rotate(-90 97.7 127.8)">11</text>
<text x="99" y="127.8" transform="rotate(-90 99 127.8)">12</text>
<text x="100.3" y="127.8" transform="rotate(-90 100.3 127.8)">13</text>
<text x="101.6" y="127.8" transform="rotate(-90 101.6 127.8)">14</text>
<text x="102.8" y="127.8" transform="rotate(-90 102.8 127.8)">15</text>
<text x="142.7" y="130">C48</text>
<text x="148.5" y="130">C51</text>
<text x="89.7" y="136.1">10</text>
<text x="90.3" y="137.4">9</text>
<text x="93.7" y="137.7">FS</text>
<text x="93.7" y="136.4">NC</text>
<text x="98.1" y="132.1" transform="rotate(-90 98.1 132.1)">NC</text>
<text x="99.4" y="133.3" transform="rotate(-90 99.4 133.3)">PVDD</text>
<text x="100.6" y="132.8" transform="rotate(-90 100.6 132.8)">VON</text>
<text x="101.9" y="132.8" transform="rotate(-90 101.9 132.8)">GND</text>
<text x="103.1" y="132.7" transform="rotate(-90 103.1 132.7)">VOP</text>
<text x="104.3" y="137.7">PVDD</text>
<text x="105.5" y="136.4">NC</text>
<text x="109.8" y="136.1">16</text>
<text x="109.8" y="137.4">17</text>
<text x="142.7" y="132.9">10PF</text>
<text x="148.5" y="132.9">33PF</text>
<text x="152.9" y="132.4" transform="rotate(-90 152.9 132.4)">TVS25</text>
<text x="38.8" y="142.5">EAR_N</text>
<text x="38.9" y="139.9">EAR_P</text>
<text x="50.5" y="138.8">C68</text>
<text x="50.5" y="141.6">C69</text>
<text x="55" y="139.1">22NF</text>
<text x="55" y="141.9">22NF</text>
<text x="59.9" y="139.7">R29</text>
<text x="59.9" y="142.2">R37</text>
<text x="66.6" y="139.3">10K</text>
<text x="66.6" y="141.9">10K</text>
<text x="90.3" y="141.2">6</text>
<text x="90.3" y="139.9">7</text>
<text x="90.3" y="138.6">8</text>
<text x="93.7" y="141.5">INN</text>
<text x="93.7" y="140.3">INP</text>
<text x="93.7" y="139">VDD</text>
<text x="104.3" y="139">PVDD</text>
<text x="104.8" y="141.5">GND</text>
<text x="105.5" y="140.3">CN</text>
<text x="109.8" y="138.6">18</text>
<text x="109.8" y="139.9">19</text>
<text x="109.8" y="141.2">20</text>
<text x="125.3" y="138.4">R25</text>
<text x="125.3" y="140.9">R26</text>
<text x="132" y="138">0</text>
<text x="132" y="140.6">0</text>
<text x="142.7" y="139.4">C49</text>
<text x="142.7" y="142.3">10PF</text>
<text x="148.5" y="139.4">C52</text>
<text x="148.5" y="142.3">33PF</text>
<text x="97.7" y="149.9" transform="rotate(-90 97.7 149.9)">5</text>
<text x="98.1" y="146.5" transform="rotate(-90 98.1 146.5)">NC</text>
<text x="99" y="149.9" transform="rotate(-90 99 149.9)">4</text>
<text x="99.4" y="146.5" transform="rotate(-90 99.4 146.5)">VDD</text>
<text x="100.3" y="149.9" transform="rotate(-90 100.3 149.9)">3</text>
<text x="100.6" y="146.5" transform="rotate(-90 100.6 146.5)">CP</text>
<text x="101.6" y="149.9" transform="rotate(-90 101.6 149.9)">2</text>
<text x="101.9" y="146.5" transform="rotate(-90 101.9 146.5)">NC</text>
<text x="102.8" y="149.9" transform="rotate(-90 102.8 149.9)">1</text>
<text x="103.1" y="146.5" transform="rotate(-90 103.1 146.5)">#SHDN</text>
<text x="104.4" y="145.3">EPAD</text>
<text x="109.8" y="145">21</text>
<text x="142.7" y="149.1">C50</text>
<text x="148.3" y="149.1">C53</text>
<text x="57.3" y="155.6">SPK_SD</text>
<text x="66.5" y="154.5">R38</text>
<text x="72.8" y="153.9">1K</text>
<text x="142.7" y="152">10PF</text>
<text x="148.3" y="151.7">33PF</text>
<text x="152.9" y="152.1" transform="rotate(-90 152.9 152.1)">TVS26</text>
<text x="77.8" y="160.7" transform="rotate(-90 77.8 160.7)">100K</text>
<text x="84.1" y="161.4" transform="rotate(-90 84.1 161.4)">1uF</text>
<text x="107" y="156.3" transform="rotate(-90 107 156.3)">C56</text>
<text x="108.1" y="156.3" transform="rotate(-90 108.1 156.3)">4.7uF</text>
<text x="78.1" y="167.1" transform="rotate(-90 78.1 167.1)">R39</text>
<text x="84.1" y="165.7" transform="rotate(-90 84.1 165.7)">C86</text>
<text x="228.2" y="184.3">TITLE:</text>
<text x="274.1" y="184.2">REV:</text>
<text x="228.2" y="191.9">DEPARTMENT:</text>
<text x="228.2" y="188.1">DOCUMENT NO.:</text>
<text x="274.2" y="188.1">SIZED:</text>
<text x="228.2" y="195.7">COMPANY:</text>
<text x="229.1" y="202.3">DESIGNER:</text>
<text x="250.7" y="202.3">Last Saved Date:</text>
<text x="262.7" y="202.2">2021/2/24</text>
<text x="274.1" y="202.3">SHEET:</text>
<text x="283" y="202.2">OF</text>
</g>
<g font-size=".7">
<text x="97.5" y="138.4">AW8733ATQR</text>
<text x="108.9" y="147.6" transform="rotate(-90 108.9 147.6)">U2</text>
</g>
</svg>
